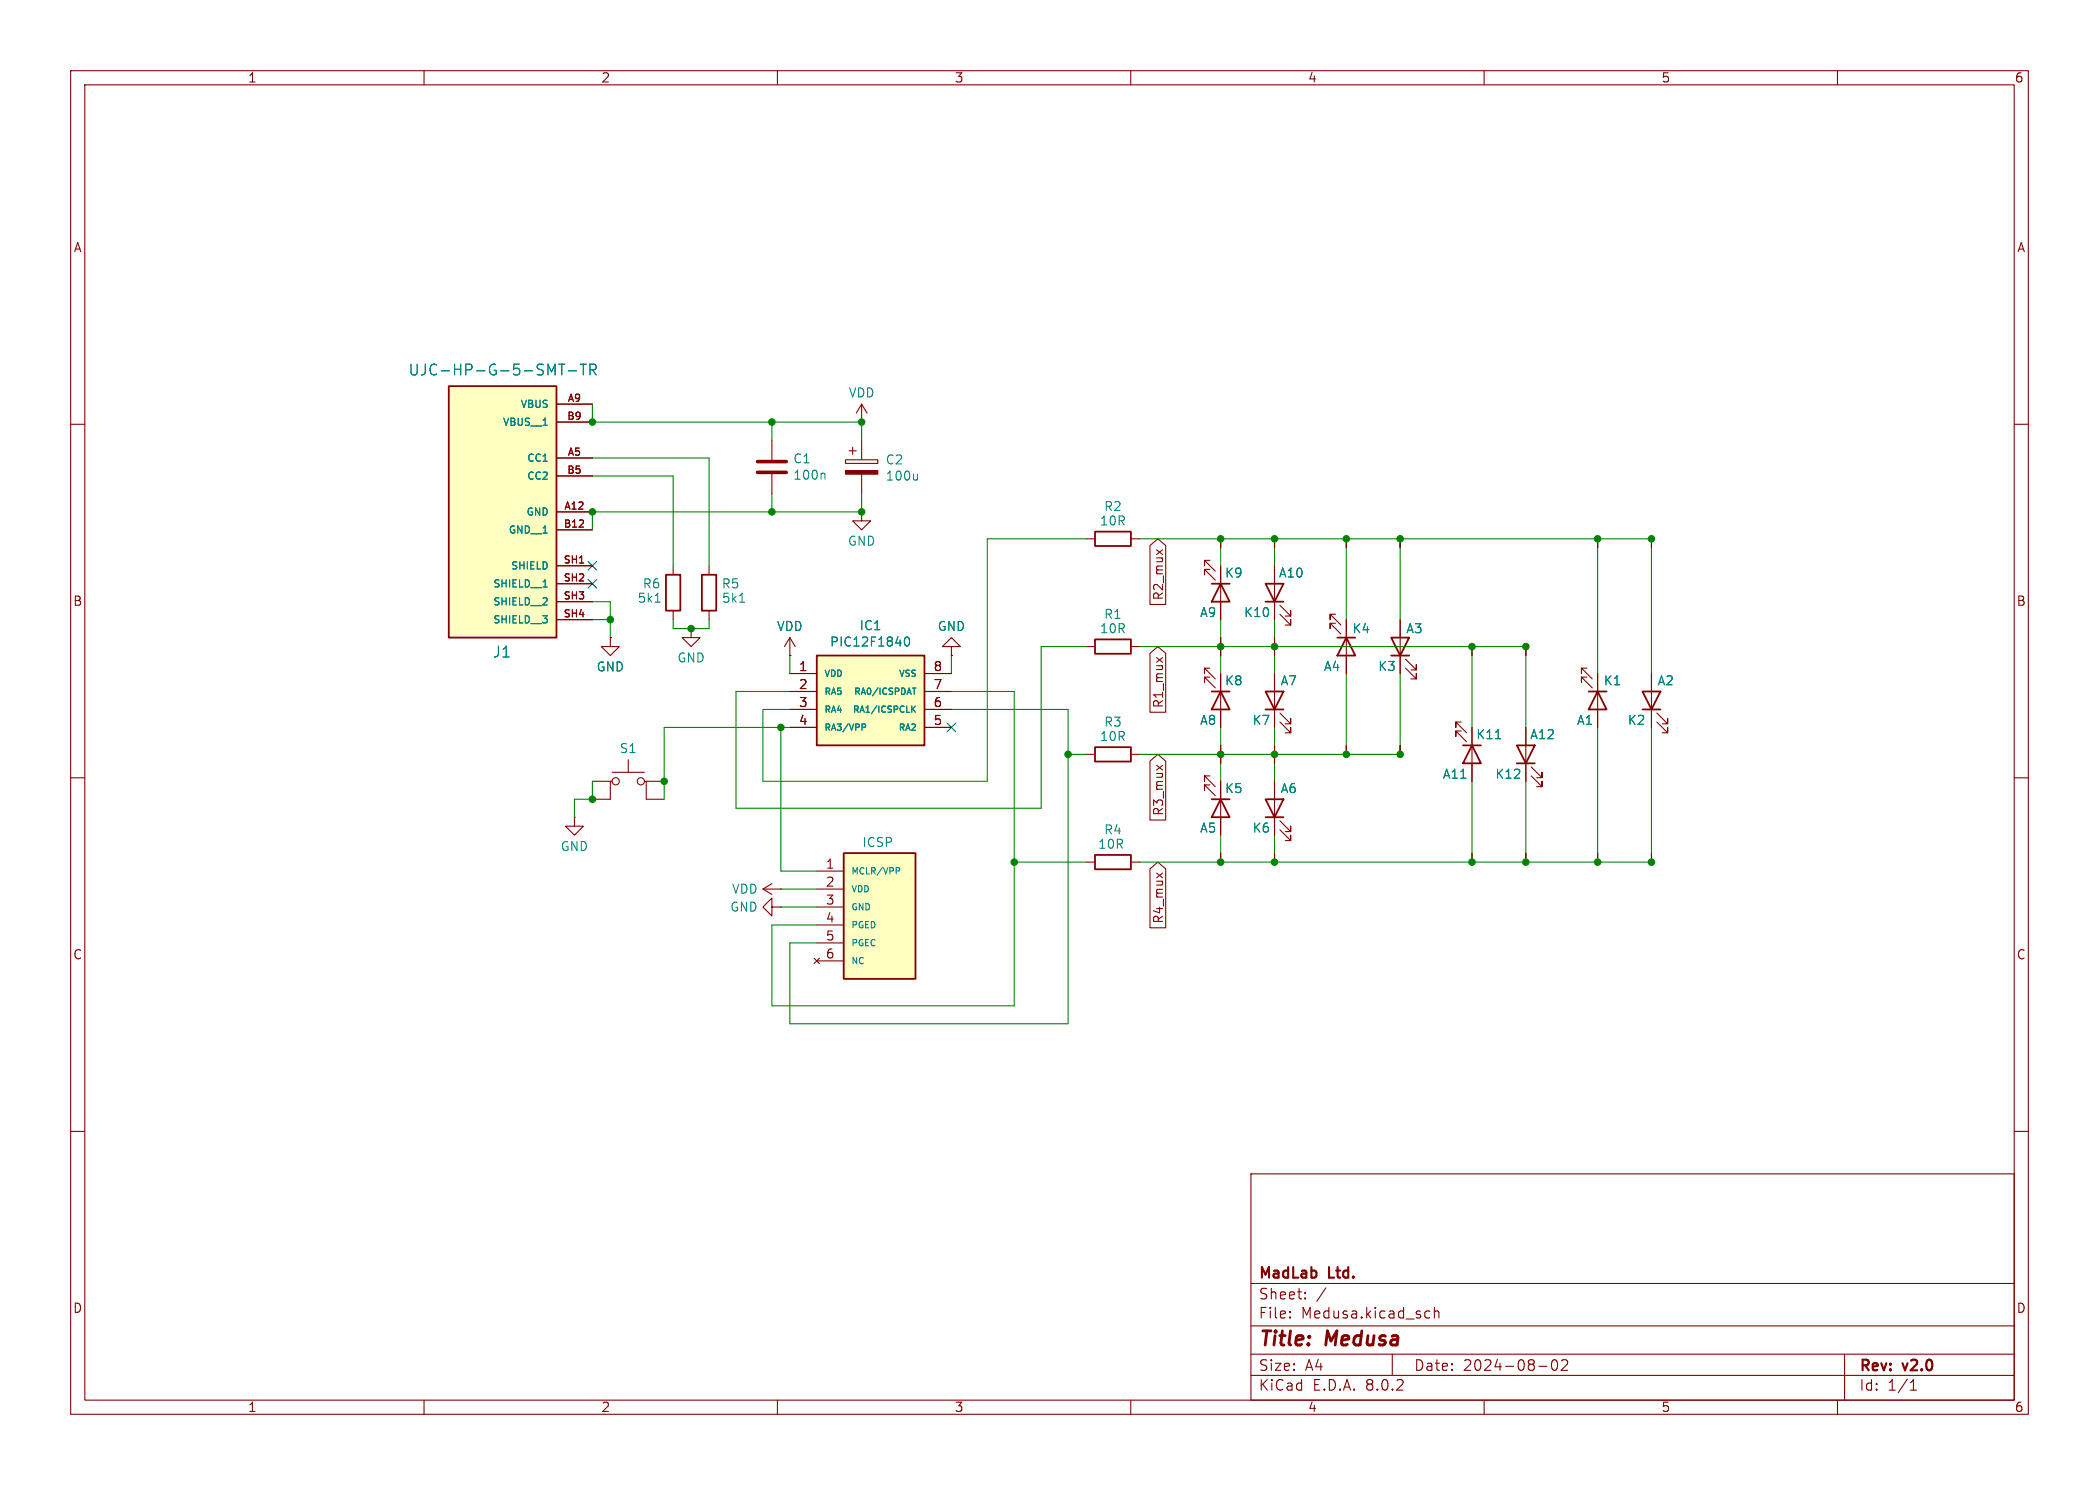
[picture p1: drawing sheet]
<svg xmlns="http://www.w3.org/2000/svg" width="297mm" height="210mm" viewBox="0 0 297 210" stroke-linecap="round" stroke-linejoin="round" font-family="sans-serif">
<g fill="none" stroke="#840000" stroke-width=".15">
<path d="M10 10h277v190h-277zM12 12h273v186h-273zM60 10v2M110 10v2M160 10v2M210 10v2M260 10v2M10 60h2M285 60h2M109.2 62.2v2.8M109.2 67.1v2.8M121.9 72.4v1.3h1.3l-1.3 1.2-1.3-1.2h1.3"/>
<path d="M121.9 72.4h.1M111.8 92.7h.1M111.8 90.2l-.8 1.2M111.8 90.2v2.5M111.8 90.2l.7 1.2M189 86.9h-.8v.7v-.7l1.5 1.5M189 88.1h-.8v.8v-.8l1.5 1.6M190.5 87.6v7.7M10 110h2M285 110h2M10 160h2M285 160h2"/>
<path d="M177 166h108v32h-108zM60 198v2M110 198v2M160 198v2M177 194.5h108M177 191.5h108M177 187.5h108M177 181.5h108M182.5 186.3h.1l-.1 .1M182.5 186.3v.1M182.5 185.5v.1M182.5 185.5h.1l-.1 .1"/>
<path d="M184.7 183.6v.1M184.7 183.6h-.1l.1 .1M184.7 182.8v.1M184.7 182.8h-.1l.1 .1M187.6 182.1l-1.3 2M197 191.5v3M201.9 185.4l.4 .1M202.3 186.3l-.4 .1M203 185.5a.37 .37 0 0 1 .6 .1v.8M203 184.9v1.5M210 198v2M217.7 193.2h1.2"/>
<path d="M219.7 192.4a.36 .36 0 0 1 .3-.1 .36 .36 0 0 1 .3 .3 .77 .77 0 0 1-.4 1.2 .91 .91 0 0 1-.2-1.4zM221 192.4l.2-.1 .5 .1a.41 .41 0 0 1 0 .5l-.8 .9h.9M260 198v2M261 191.5v6.5M270.3 196.6h.9M270.3 195.5l.4-.4v1.5"/>
</g>
<path d="M189.2 90.2h2.6M190.5 90.2l1.3 2.5h-2.6z" fill="none" stroke="#840000" stroke-width=".25"/>
<path d="M107.2 66.8h4.1M107.2 65.3h4.1" fill="none" stroke="#840000" stroke-width=".51"/>
<path d="M116.5 66.9l.2 .2v.7" fill="none" stroke="#008484" stroke-width=".15"/>
<path d="M63.5 54.6h15.2v35.6h-15.2z" fill="#ffffc2"/>
<path d="M63.5 54.6h15.2v35.6h-15.2zM94.2 81.3h2.1v5.1h-2.1z" fill="none" stroke="#840000" stroke-width=".25"/>
<g fill="none" stroke="#840000" stroke-width=".15">
<path d="M78.7 57.2h5.1M78.7 59.7h5.1M121.9 59.7h.1M121.9 57.2v2.5M121.9 57.2l-.7 1.2M121.9 57.2l.8 1.2M78.7 72.4h5.1M78.7 64.8h5.1M78.7 74.9h5.1M78.7 67.3h5.1M119.6 65h4.6v.5h-4.6zM120.1 63.8h1.1"/>
<path d="M120.6 63.2v1.1M121.9 62.2v2.8M121.9 67.1v2.8M78.7 80h5.1M78.7 82.6h5.1M78.7 85.1h5.1M78.7 87.6h5.1M86.4 90.2v1.2h1.2l-1.2 1.3-1.3-1.3h1.3M86.4 90.2h.1M95.2 80v1.3M95.2 86.4v1.2M180.3 106.7v1.3"/>
<path d="M208.3 120.7v1.2"/>
</g>
<path d="M79.1 51.5h.8M79.5 51.5v1.5M80.4 52.4h1.2M82.1 51.5h.9M82.5 51.5v1.5M83.5 52.3h.6a.41 .41 0 0 0 .3-.4 .41 .41 0 0 0-.3-.4h-.6v1.5M83.8 52.3l.6 .7M129.8 67v.9M129.8 67.8l-.2 .1M76.8 83h.6M92.7 85.2h.7" fill="none" stroke="#008484" stroke-width=".15"/>
<path d="M119.6 66.5h4.6v.6h-4.6z" fill="#840000" stroke="#840000" stroke-width=".15"/>
<path d="M115.6 92.7h15.2v12.7h-15.2z" fill="#ffffc2"/>
<path d="M115.6 92.7h15.2v12.7h-15.2zM196.8 90.2h2.6l-1.3 2.5zM196.8 92.7h2.6M207 105.4h2.5M208.3 105.4l1.2 2.6h-2.5z" fill="none" stroke="#840000" stroke-width=".25"/>
<g fill="none" stroke="#840000" stroke-width=".15">
<path d="M172.7 76.2v1.3M180.3 76.2v1.3M190.5 76.2v1.3M198.1 76.2v1.3M111.8 95.3h3.8M111.8 97.8h3.8M130.8 95.3h3.8M130.8 97.8h3.8M134.6 91.4h1.3l-1.3-1.2-1.3 1.2h1.3v1.3M134.6 92.7h.1M180.3 91.4v1.3M198.1 87.6v7.7"/>
<path d="M198.9 94.5l1.5 1.5v-.7v.7h-.8M198.9 93.2l1.5 1.5v-.7v.7h-.8M208.3 91.4v1.3M81.3 115.6v1.2h1.2l-1.2 1.3-1.3-1.3h1.3M81.3 115.6h.1M83.8 110.5h2.6M86.6 110.5h-.2v2.5h-2.6M86.6 109.2h4.6M88.9 107.4v1.8M91.2 110.5h.2v2.5h2.6M91.4 110.5h2.6M111.8 100.3h3.8"/>
<path d="M111.8 102.9h3.8M130.8 100.3h3.8M130.8 102.9h3.8M190.5 105.4v1.3M198.1 105.4v1.3M206.8 102.1h-.8v.8v-.8l1.5 1.5M206.8 103.4h-.8v.7v-.7l1.5 1.5M208.3 102.9v7.6M107.9 125.7l1.3 .8M107.9 125.7h2.6M109.2 128.3v-1.3l-1.3 1.3 1.3 1.2v-1.2h1.3M109.2 125l-1.3 .7"/>
<path d="M110.5 125.7h.1M110.5 128.3h.1"/>
<circle cx="87.1" cy="110.5" r=".51"/>
<circle cx="90.7" cy="110.5" r=".51"/>
</g>
<path d="M128.1 90.2l.2-.1a.69 .69 0 0 1 .3 1.1l-.2 .2a.68 .68 0 0 1-.3-1.2zM129.1 97.3h.5M129.4 97.3v.9M129.5 99.8l-.5 .6M122 102.4h.3l.2 .2-.1 .2h-.4M129.1 100.2l.4 .5M211.6 104.5h.7" fill="none" stroke="#008484" stroke-width=".15"/>
<path d="M119.4 120.7h10.1v17.7h-10.1z" fill="#ffffc2"/>
<g fill="none" stroke="#840000" stroke-width=".25">
<path d="M154.9 75.2h5.1v2h-5.1zM99.3 81.3h2v5.1h-2zM154.9 90.4h5.1v2.1h-5.1zM171.4 97.8h2.6M171.4 82.6h2.6M172.7 97.8l1.3 2.5h-2.6zM172.7 82.6l1.3 2.5h-2.6zM179.1 97.8h2.5l-1.3 2.5zM179.1 82.6h2.5l-1.3 2.5zM179.1 85.1h2.5M224.8 97.8h2.5M226.1 97.8l1.2 2.5h-2.5z"/>
<path d="M232.4 97.8h2.5l-1.2 2.5zM154.9 105.7h5.1v2h-5.1zM171.4 113h2.6M172.7 113l1.3 2.6h-2.6zM179.1 113h2.5l-1.3 2.6zM179.1 115.6h2.5M179.1 100.3h2.5M214.6 105.4h2.6l-1.3 2.6zM214.6 108h2.6M232.4 100.3h2.5M119.4 120.7h10.1v17.7h-10.1zM154.9 120.9h5.1v2h-5.1z"/>
</g>
<g fill="none" stroke="#840000" stroke-width=".15">
<path d="M78.7 57.2h5.1M78.7 59.7h5.1M78.7 72.4h5.1M78.7 64.8h5.1M78.7 74.9h5.1M78.7 67.3h5.1M153.7 76.2h1.2M160 76.2h1.3M162.7 77.2l1.1-1 1.1 1v8.3h-2.2zM163.7 77.8l.8 .6M164.5 77.8l-.8 .6M171.2 79.2h-.8v.8v-.8l1.6 1.6"/>
<path d="M172.7 76.2v1.3M180.3 76.2v1.3M190.5 76.2v1.3M198.1 76.2v1.3M226.1 76.2v1.3M233.7 76.2v1.3M78.7 80h5.1M78.7 82.6h5.1M78.7 85.1h5.1M78.7 87.6h5.1M86.4 90.2h.1M97.8 88.9v1.3h1.3l-1.3 1.2-1.3-1.2h1.3"/>
<path d="M97.8 88.9h.1M100.3 80v1.3M100.3 86.4v1.2M111.8 92.7h.1M111.8 95.3h3.8M111.8 97.8h3.8M130.8 95.3h3.8M130.8 97.8h3.8M134.6 92.7h.1M153.7 91.4h1.2M160 91.4h1.3M162.7 92.4l1.1-1 1.1 1v8.3h-2.2z"/>
<path d="M163.7 93l.8 .7M164.5 93l-.8 .7M171.2 94.5h-.8v.8v-.8l1.6 1.5M171.2 95.8h-.8v.7v-.7l1.6 1.5M171.2 80.5h-.8v.8v-.8l1.6 1.5M172.7 80v7.6M172.7 90.2v2.5M172.7 95.3v7.6M180.3 80v7.6M180.3 90.2v2.5M180.3 95.3v7.6M181.1 86.9l1.5 1.5v-.8v.8h-.7"/>
<path d="M181.1 85.6l1.5 1.5v-.7v.7h-.7M190.5 87.6v2.6M190.5 92.7v2.6M198.1 87.6v2.6M198.1 92.7v2.6M208.3 91.4v1.3M215.9 91.4v1.3M224.5 94.5h-.7v.8v-.8l1.5 1.5M224.5 95.8h-.7v.7v-.7l1.5 1.5M226.1 95.3v7.6M233.7 95.3v7.6M111.8 100.3h3.8"/>
<path d="M111.8 102.9h3.8M130.8 100.3h3.8M130.8 102.9h3.8M153.7 106.7h1.2M160 106.7h1.3M162.7 107.6l1.1-.9 1.1 .9v8.4h-2.2zM163.7 108.2l.8 .7M164.5 108.2l-.8 .7M171.2 109.7h-.8v.8v-.8l1.6 1.6M171.2 111h-.8v.8v-.8l1.6 1.5M172.7 105.4v2.6M172.7 110.5v7.6"/>
<path d="M180.3 105.4v2.6M180.3 110.5v7.6M181.1 117.3l1.5 1.6v-.8v.8h-.7M181.1 116.1l1.5 1.5v-.8v.8h-.7M181.1 102.1l1.5 1.5v-.7v.7h-.7M181.1 100.8l1.5 1.6v-.8v.8h-.7M190.5 105.4v1.3M198.1 105.4v1.3M208.3 102.9v2.5M208.3 108v2.5M215.9 102.9v7.6M216.7 109.7l1.5 1.6v-.8v.8h-.8"/>
<path d="M216.7 108.5l1.5 1.5v-.8v.8h-.8M234.4 102.1l1.6 1.5v-.7v.7h-.8M234.4 100.8l1.6 1.6v-.8v.8h-.8M115.2 135.5l.8 .8M115.6 123.2h3.8M115.6 125.7h3.8M115.6 128.3h3.8M115.6 130.8h3.8M115.6 133.4h3.8M115.6 135.9h3.8M116 135.5l-.8 .8M153.7 121.9h1.2"/>
<path d="M160 121.9h1.3M162.7 122.9l1.1-1 1.1 1v8.3h-2.2zM163.7 123.5l.8 .6M164.5 123.5l-.8 .6M172.7 120.7v1.2M180.3 120.7v1.2M208.3 120.7v1.2M215.9 120.7v1.2M226.1 120.7v1.2M233.7 120.7v1.2"/>
</g>
<g fill="none" stroke="#008484" stroke-width=".15">
<path d="M79.1 51.5h.8M79.5 51.5v1.5M80.4 52.4h1.2M82.1 51.5h.9M82.5 51.5v1.5M83.5 52.3h.6a.41 .41 0 0 0 .3-.4 .41 .41 0 0 0-.3-.4h-.6v1.5M83.8 52.3l.6 .7M76.8 83h.6M104.6 85.2h.8M128.1 90.2l.2-.1a.69 .69 0 0 1 .3 1.1l-.2 .2a.68 .68 0 0 1-.3-1.2zM129.1 97.3h.5M129.4 97.3v.9"/>
<path d="M129.5 99.8l-.5 .6M122 102.4h.3l.2 .2-.1 .2h-.4M129.1 100.2l.4 .5M211.6 104.5h.7M126.8 122.7h.3l.2 .2-.1 .2-.4 .1"/>
</g>
<g fill="none" stroke="#008400" stroke-width=".15">
<path d="M83.8 57.2v2.5h38.1v2.5M109.2 59.7v2.5M83.8 67.3h11.4v12.7M83.8 64.8h16.5v15.2M109.2 69.9v2.5M121.9 69.9v2.5h-38.1v2.5M153.7 76.2h-14v34.3h-31.8v-10.2h3.9M161.3 76.2h72.4v19.1M172.7 76.2v3.8M180.3 76.2v3.8M190.5 76.2v11.4M198.1 76.2v11.4"/>
<path d="M226.1 76.2v19.1M83.8 87.6h2.6M83.8 85.1h2.6v5.1M95.2 87.6v1.3h5.1v-1.3M111.8 92.7v2.6M134.6 97.8h8.9v44.4h-34.3v-11.4h6.4M134.6 92.7v2.6M153.7 91.4h-6.4v22.9h-43.2v-16.5h7.7M161.3 91.4h54.6v11.5M172.7 87.6v7.7M180.3 87.6v7.7M190.5 95.3v11.4"/>
<path d="M198.1 95.3v11.4h-36.8M208.3 91.4v11.5M83.8 110.5v2.5h-2.5v2.6M110.5 102.9v20.3h5.1M111.8 102.9h-17.8v10.1M134.6 100.3h16.5v44.5h-39.3v-11.4h3.8M151.1 106.7h2.6M172.7 102.9v7.6M172.7 118.1v3.8M180.3 102.9v7.6M180.3 118.1v3.8M208.3 110.5v11.4"/>
<path d="M215.9 110.5v11.4M226.1 102.9v19M233.7 102.9v19h-72.4M110.5 128.3h5.1M110.5 125.7h5.1M143.5 121.9h10.2"/>
</g>
<path d="M83.2 79.4l1.2 1.2M84.4 79.4l-1.2 1.2M83.2 81.9l1.2 1.3M84.4 81.9l-1.2 1.3M134 102.3l1.2 1.2M135.2 102.3l-1.2 1.2" fill="none" stroke="#000084" stroke-width=".15"/>
<g fill="#008400" stroke="#008400" stroke-width=".15">
<circle cx="180.3" cy="76.2" r=".46"/>
<circle cx="190.5" cy="76.2" r=".46"/>
<circle cx="180.3" cy="106.7" r=".46"/>
<circle cx="198.1" cy="106.7" r=".46"/>
<circle cx="208.3" cy="121.9" r=".46"/>
<circle cx="198.1" cy="76.2" r=".46"/>
<circle cx="180.3" cy="91.4" r=".46"/>
<circle cx="190.5" cy="106.7" r=".46"/>
<circle cx="86.4" cy="87.6" r=".46"/>
<circle cx="121.9" cy="59.7" r=".46"/>
<circle cx="83.8" cy="59.7" r=".46"/>
<circle cx="83.8" cy="72.4" r=".46"/>
<circle cx="83.8" cy="113" r=".46"/>
<circle cx="94" cy="110.5" r=".46"/>
<circle cx="97.8" cy="88.9" r=".46"/>
<circle cx="109.2" cy="59.7" r=".46"/>
<circle cx="109.2" cy="72.4" r=".46"/>
<circle cx="121.9" cy="72.4" r=".46"/>
<circle cx="110.5" cy="102.9" r=".46"/>
<circle cx="143.5" cy="121.9" r=".46"/>
<circle cx="172.7" cy="121.9" r=".46"/>
<circle cx="180.3" cy="121.9" r=".46"/>
<circle cx="151.1" cy="106.7" r=".46"/>
<circle cx="172.7" cy="106.7" r=".46"/>
<circle cx="172.7" cy="91.4" r=".46"/>
<circle cx="172.7" cy="76.2" r=".46"/>
<circle cx="208.3" cy="91.4" r=".46"/>
<circle cx="215.9" cy="91.4" r=".46"/>
<circle cx="233.7" cy="121.9" r=".46"/>
<circle cx="215.9" cy="121.9" r=".46"/>
<circle cx="226.1" cy="121.9" r=".46"/>
<circle cx="233.7" cy="76.2" r=".46"/>
<circle cx="226.1" cy="76.2" r=".46"/>
</g>
<g font-size="2.8" fill="#840000">
<text x="178" y="190.9">Title:</text>
<text x="187.7" y="190.9">Medusa</text>
</g>
<g font-size="2.1" fill="#008484">
<text x="57.7" y="53.3">UJC-HP-G-5-SMT-TR</text>
<text x="69.7" y="93.2">J1</text>
</g>
<g font-size="2.1" fill="#840000">
<text x="178" y="184">Sheet:</text>
<text x="178" y="181.2">MadLab</text>
<text x="188.1" y="181.2">Ltd.</text>
<text x="178" y="186.7">File:</text>
<text x="184.1" y="186.7">Medusa.kicad_sch</text>
<text x="178" y="196.9">KiCad</text>
<text x="178" y="194.1">Size:</text>
<text x="184.7" y="194.1">A4</text>
<text x="185.7" y="196.9">E.D.A.</text>
<text x="193.3" y="196.9">8.0.2</text>
<text x="200" y="194.1">Date:</text>
<text x="207" y="194.1">2024-08-02</text>
<text x="263" y="194.3">Rev:</text>
<text x="263" y="196.9">Id:</text>
<text x="267.1" y="196.9">1/1</text>
<text x="269.4" y="194.3">v2.0</text>
</g>
<g font-size="1.8" fill="#840000">
<text x="35" y="11.9">1</text>
<text x="85" y="11.9">2</text>
<text x="135" y="11.9">3</text>
<text x="185" y="11.9">4</text>
<text x="235" y="11.9">5</text>
<text x="285" y="11.9">6</text>
<text x="10.3" y="35.9">A</text>
<text x="285.3" y="35.9">A</text>
<text x="10.3" y="85.9">B</text>
<text x="164.8" y="85" transform="rotate(-90 164.8 85)">R2_mux</text>
<text x="285.3" y="85.9">B</text>
<text x="113" y="95">1</text>
<text x="132" y="95">8</text>
<text x="113" y="97.5">2</text>
<text x="113" y="100.1">3</text>
<text x="132" y="100.1">6</text>
<text x="132" y="97.5">7</text>
<text x="164.8" y="100.2" transform="rotate(-90 164.8 100.2)">R1_mux</text>
<text x="113" y="102.6">4</text>
<text x="132" y="102.6">5</text>
<text x="164.8" y="115.5" transform="rotate(-90 164.8 115.5)">R3_mux</text>
<text x="116.8" y="122.9">1</text>
<text x="116.8" y="125.5">2</text>
<text x="116.8" y="128">3</text>
<text x="116.8" y="130.6">4</text>
<text x="164.8" y="130.7" transform="rotate(-90 164.8 130.7)">R4_mux</text>
<text x="10.3" y="135.9">C</text>
<text x="116.8" y="133.1">5</text>
<text x="116.8" y="135.6">6</text>
<text x="285.3" y="135.9">C</text>
<text x="10.3" y="185.9">D</text>
<text x="285.3" y="185.9">D</text>
<text x="35" y="199.9">1</text>
<text x="85" y="199.9">2</text>
<text x="135" y="199.9">3</text>
<text x="185" y="199.9">4</text>
<text x="235" y="199.9">5</text>
<text x="285" y="199.9">6</text>
</g>
<g font-size="1.8" fill="#008484">
<text x="120" y="56.4">VDD</text>
<text x="112.2" y="65.7">C1</text>
<text x="125.2" y="65.9">C2</text>
<text x="112.2" y="68">100n</text>
<text x="125.2" y="68.2">100u</text>
<text x="119.9" y="77.4">GND</text>
<text x="155.5" y="74.5">10R</text>
<text x="156.1" y="72.5">R2</text>
<text x="90.9" y="83.4">R6</text>
<text x="102" y="83.4">R5</text>
<text x="173.2" y="81.9">K9</text>
<text x="180.9" y="81.9">A10</text>
<text x="90.1" y="85.4">5k1</text>
<text x="102.1" y="85.4">5k1</text>
<text x="109.8" y="89.4">VDD</text>
<text x="121.5" y="89.3">IC1</text>
<text x="132.6" y="89.4">GND</text>
<text x="155.5" y="89.8">10R</text>
<text x="156.1" y="87.7">R1</text>
<text x="169.7" y="87.5">A9</text>
<text x="175.9" y="87.5">K10</text>
<text x="191.3" y="89.8">K4</text>
<text x="198.9" y="89.8">A3</text>
<text x="84.3" y="95.2">GND</text>
<text x="95.8" y="93.9">GND</text>
<text x="117.3" y="91.6">PIC12F1840</text>
<text x="187.2" y="95.1">A4</text>
<text x="194.9" y="95.1">K3</text>
<text x="173.2" y="97.1">K8</text>
<text x="181.1" y="97.1">A7</text>
<text x="226.8" y="97.1">K1</text>
<text x="234.5" y="97.1">A2</text>
<text x="87.6" y="106.7">S1</text>
<text x="155.5" y="105">10R</text>
<text x="156.1" y="103">R3</text>
<text x="169.7" y="102.7">A8</text>
<text x="177.1" y="102.7">K7</text>
<text x="208.8" y="104.7">K11</text>
<text x="216.4" y="104.7">A12</text>
<text x="223" y="102.7">A1</text>
<text x="230.2" y="102.7">K2</text>
<text x="173.2" y="112.4">K5</text>
<text x="181.1" y="112.4">A6</text>
<text x="204.1" y="110.3">A11</text>
<text x="211.5" y="110.3">K12</text>
<text x="121.9" y="120">ICSP</text>
<text x="156.1" y="118.2">R4</text>
<text x="169.7" y="118">A5</text>
<text x="177.1" y="118">K6</text>
<text x="79.2" y="120.6">GND</text>
<text x="155.3" y="120.2">10R</text>
<text x="103.2" y="129.1">GND</text>
<text x="103.5" y="126.6">VDD</text>
</g>
<g font-size="1.4" fill="#008484">
<text x="73.6" y="57.9">VBUS</text>
<text x="71" y="60.4">VBUS__1</text>
<text x="74.5" y="65.5">CC1</text>
<text x="74.5" y="68">CC2</text>
<text x="71.9" y="75.7">GND__1</text>
<text x="74.4" y="73.1">GND</text>
<text x="69.7" y="83.3">SHIELD__1</text>
<text x="72.2" y="80.7">SHIELD</text>
<text x="69.7" y="85.8">SHIELD__2</text>
<text x="69.7" y="88.4">SHIELD__3</text>
</g>
<g font-size="1.4" fill="#840000">
<text x="80.2" y="59.4">B9</text>
<text x="80.2" y="56.9">A9</text>
<text x="80.2" y="64.5">A5</text>
<text x="80.2" y="67.1">B5</text>
<text x="79.7" y="74.7">B12</text>
<text x="79.7" y="72.1">A12</text>
<text x="79.7" y="79.8">SH1</text>
<text x="79.7" y="82.3">SH2</text>
<text x="79.7" y="84.8">SH3</text>
<text x="79.7" y="87.4">SH4</text>
</g>
<g font-size="1.2" fill="#008484">
<text x="116.6" y="95.9">VDD</text>
<text x="127.1" y="95.9">VSS</text>
<text x="116.6" y="98.5">RA5</text>
<text x="116.6" y="101">RA4</text>
<text x="120.5" y="101">RA1/ICSPCLK</text>
<text x="120.7" y="98.5">RA0/ICSPDAT</text>
<text x="116.6" y="103.5">RA3/VPP</text>
<text x="127" y="103.5">RA2</text>
<text x="120.4" y="123.9">MCLR/VPP</text>
<text x="120.4" y="126.4">VDD</text>
<text x="120.4" y="128.9">GND</text>
<text x="120.4" y="131.5">PGED</text>
<text x="120.4" y="134">PGEC</text>
<text x="120.4" y="136.6">NC</text>
</g>
</svg>
